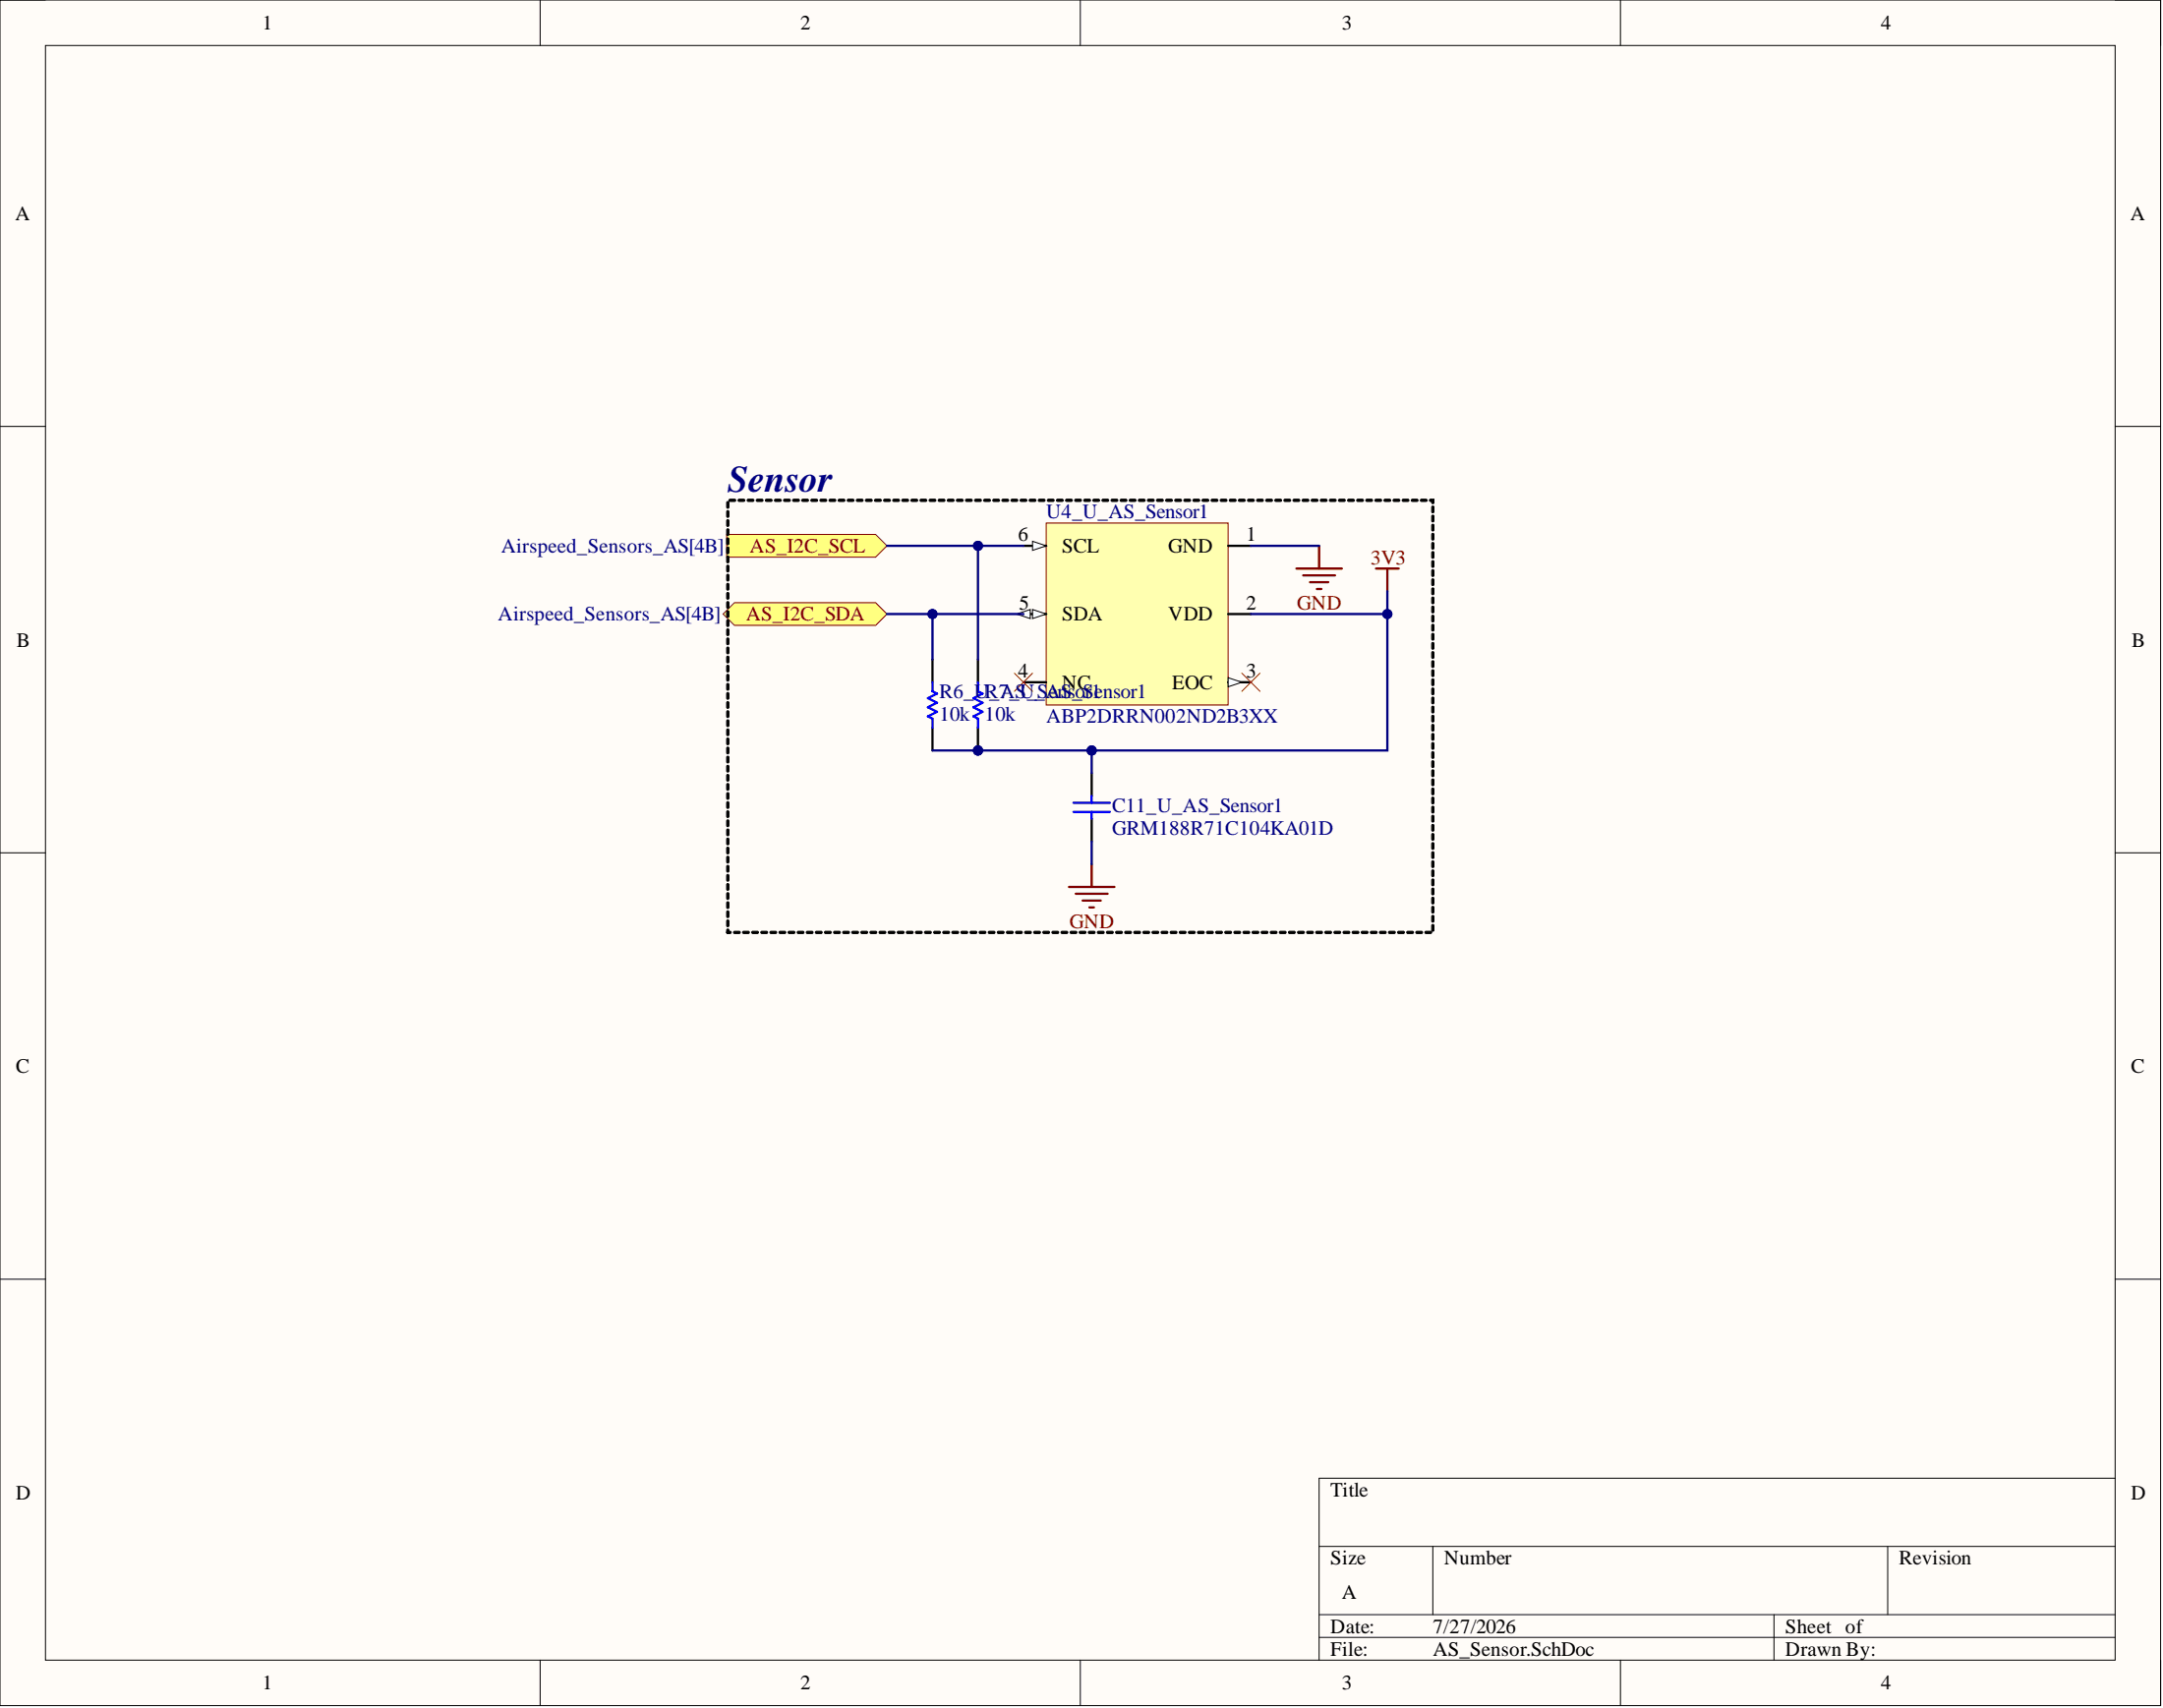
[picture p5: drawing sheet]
<svg xmlns="http://www.w3.org/2000/svg" width="241mm" height="190mm" viewBox="0 0 241 190" stroke-linecap="round" stroke-linejoin="round" font-family="sans-serif">
<path d="M0 0h241v190.2h-241z" fill-rule="evenodd" fill="#fffcf8"/>
<path d="M0 0h241v190.2h-241z" fill="none" stroke="#000" stroke-width=".11"/>
<path d="M5.1 5.1h230.9v180.1h-230.9z" fill-rule="evenodd" fill="#fffcf8"/>
<g fill="none" stroke="#000" stroke-width=".11">
<path d="M0 0h5.1M5.1 5.1h230.9v180.1h-230.9zM60.3 0v5.1M120.5 0v5.1M180.8 0v5.1M236 0h5v5.1M0 47.6h5.1M236 47.6h5M0 95.1h5.1M236 95.1h5M0 142.7h5.1M236 142.7h5"/>
<path d="M147.2 172.5h88.8M159.8 172.5v7.6M210.6 172.5v7.6M236 164.9h-88.8v20.3M60.3 185.2v5M120.5 185.2v5M147.2 180.1h88.8M147.2 182.6h88.8M180.8 185.2v5M197.9 180.1v5.1M241 185.2v5"/>
</g>
<path d="M153.5 63.4h2.5M154.8 63.4v2.5" fill="none" stroke="#800000" stroke-width=".25"/>
<path d="M116.7 58.3h20.3v20.3h-20.3z" fill-rule="evenodd" fill="#ffffb0"/>
<path d="M116.7 58.3h20.3v20.3h-20.3z" fill="none" stroke="#800000" stroke-width=".11"/>
<path d="M137 60.9h2.5M137 68.5h2.5M137 76.1h2.5" fill="none" stroke="#000" stroke-width=".25"/>
<path d="M137 75.6l1.5 .5-1.5 .5z" fill="#f8fcff"/>
<path d="M137 75.6l1.5 .5-1.5 .5z" fill="none" stroke="#000" stroke-width=".11"/>
<path d="M114.2 60.9h2.5" fill="none" stroke="#000" stroke-width=".25"/>
<path d="M115.2 60.4l1.5 .5-1.5 .5z" fill="#f8fcff"/>
<path d="M115.2 60.4l1.5 .5-1.5 .5z" fill="none" stroke="#000" stroke-width=".11"/>
<path d="M114.2 68.5h2.5" fill="none" stroke="#000" stroke-width=".25"/>
<path d="M115.2 68l1.5 .5-1.5 .5z" fill="#f8fcff"/>
<path d="M115.2 68l1.5 .5-1.5 .5z" fill="none" stroke="#000" stroke-width=".11"/>
<path d="M113.4 68.5l1.5-.5v1z" fill="#f8fcff"/>
<path d="M113.4 68.5l1.5-.5v1z" fill="none" stroke="#000" stroke-width=".11"/>
<path d="M114.2 76.1h2.5" fill="none" stroke="#000" stroke-width=".25"/>
<path d="M80.7 68.5l1.2-1.3h15.8l1.3 1.3-1.3 1.3h-15.8z" fill-rule="evenodd" fill="#ffff80"/>
<path d="M80.7 68.5l1.2-1.3h15.8l1.3 1.3-1.3 1.3h-15.8z" fill="none" stroke="#800000" stroke-width=".11"/>
<path d="M81.1 59.6h16.6l1.3 1.3-1.3 1.2h-16.6z" fill-rule="evenodd" fill="#ffff80"/>
<path d="M81.1 59.6h16.6l1.3 1.3-1.3 1.2h-16.6z" fill="none" stroke="#800000" stroke-width=".11"/>
<path d="M113.2 75.1l2 2M115.2 75.1l-2 2M138.5 75.1l2.1 2M140.6 75.1l-2.1 2" fill="none" stroke="#f00" stroke-width=".11"/>
<path d="M104 73.6v2.5M109.1 73.6v2.5M104 81.2v2.5M121.8 86.2v2.6M121.8 91.3v2.6" fill="none" stroke="#000" stroke-width=".25"/>
<path d="M104 76.1v1l.5 .3-1 .5 1 .5-1 .5 1 .5-1 .5 .5 .3v1M109.1 76.1v1l.5 .3-1 .5 1 .5-1 .5 1 .5M119.8 89.5h4M119.8 90.6h4M121.8 88.8v.7M121.8 90.6v.7" fill="none" stroke="#00f" stroke-width=".25"/>
<path d="M144.6 63.4h5.1M145.4 64.2h3.5M146.1 64.9h2.1M146.9 65.7h.5M147.2 60.9v2.5M119.2 98.9h5.1M120 99.7h3.6M121.8 96.4v2.5M120.8 100.4h2M121.5 101.2h.5" fill="none" stroke="#800000" stroke-width=".25"/>
<path d="M81.1 103.7l.1-.1 .1 .1v.3l-.1 .1-.1-.1zM81.1 102.6h.1l.1 .1v.5l-.1 .2-.1-.2zM81.1 101.6h.1l.1 .1v.5l-.1 .1-.1-.1zM81.1 100.6h.1l.1 .1v.5l-.1 .1-.1-.1zM81.1 99.6h.1l.1 .1v.5l-.1 .1-.1-.1zM81.1 98.6l.1-.1 .1 .2v.5l-.1 .1-.1-.1zM81.1 97.6l.1-.1 .1 .2v.5l-.1 .1-.1-.1zM81.1 96.6l.1-.1 .1 .1v.5l-.1 .2-.1-.2zM81.1 95.5h.1l.1 .1v.5l-.1 .2-.1-.2zM81.1 94.5h.1l.1 .1v.5l-.1 .1-.1-.1zM81.1 93.5h.1l.1 .1v.5l-.1 .1-.1-.1zM81.1 92.5h.1l.1 .1v.5l-.1 .1-.1-.1zM81.1 91.5l.1-.1 .1 .2v.5l-.1 .1-.1-.1zM81.1 90.5l.1-.1 .1 .2v.5l-.1 .1-.1-.1zM81.1 89.4h.1l.1 .1v.5l-.1 .2-.1-.2zM81.1 88.4h.1l.1 .1v.5l-.1 .2-.1-.2zM81.1 87.4h.1l.1 .1v.5l-.1 .1-.1-.1zM81.1 86.4h.1l.1 .1v.5l-.1 .1-.1-.1zM81.1 85.4h.1l.1 .1v.5l-.1 .1-.1-.1zM81.1 84.4l.1-.1 .1 .2v.5l-.1 .1-.1-.1zM81.1 83.4l.1-.1 .1 .2v.5l-.1 .1-.1-.1zM81.1 82.3h.1l.1 .1v.5l-.1 .2-.1-.2zM81.1 81.3h.1l.1 .1v.5l-.1 .2-.1-.2zM81.1 80.3h.1l.1 .1v.5l-.1 .1-.1-.1zM81.1 79.3h.1l.1 .1v.5l-.1 .1-.1-.1zM81.1 78.3h.1l.1 .1v.5l-.1 .1-.1-.1zM81.1 77.3l.1-.1 .1 .2v.5l-.1 .1-.1-.1zM81.1 76.3l.1-.1 .1 .1v.6l-.1 .1-.1-.1zM81.1 75.2h.1l.1 .1v.5l-.1 .2-.1-.2zM81.1 74.2h.1l.1 .1v.5l-.1 .2-.1-.2zM81.1 73.2h.1l.1 .1v.5l-.1 .1-.1-.1zM81.1 72.2h.1l.1 .1v.5l-.1 .1-.1-.1zM81.1 71.2l.1-.1 .1 .2v.5l-.1 .1-.1-.1zM81.1 70.2l.1-.1 .1 .2v.5l-.1 .1-.1-.1zM81.1 69.2l.1-.1 .1 .1v.6l-.1 .1-.1-.1zM81.1 68.1h.1l.1 .1v.5l-.1 .2-.1-.2zM81.1 67.1h.1l.1 .1v.5l-.1 .2-.1-.2zM81.1 66.1h.1l.1 .1v.5l-.1 .1-.1-.1zM81.1 65.1h.1l.1 .1v.5l-.1 .1-.1-.1zM81.1 64.1l.1-.1 .1 .2v.5l-.1 .1-.1-.1zM81.1 63.1l.1-.1 .1 .2v.5l-.1 .1-.1-.1zM81.1 62.1l.1-.1 .1 .1v.6l-.1 .1-.1-.1zM81.1 61h.1l.1 .1v.5l-.1 .2-.1-.2zM81.1 60h.1l.1 .1v.5l-.1 .1-.1-.1zM81.1 59h.1l.1 .1v.5l-.1 .1-.1-.1zM81.1 58h.1l.1 .1v.5l-.1 .1-.1-.1zM81.1 57l.1-.1 .1 .2v.5l-.1 .1-.1-.1zM81.1 56l.1-.1 .1 .2v.5l-.1 .1-.1-.1zM81.4 55.7h.6l.1 .1-.1 .1h-.6l-.1-.1zM82.4 55.7h.6l.1 .1-.1 .1h-.5l-.2-.1zM83.4 55.7h.6l.1 .1-.1 .1h-.5l-.2-.1zM84.4 55.7h.6l.1 .1-.1 .1h-.5l-.1-.1zM85.4 55.7h.6l.1 .1-.1 .1h-.5l-.1-.1zM86.4 55.7h.6l.2 .1-.2 .1h-.5l-.1-.1zM87.4 55.7h.6l.2 .1-.2 .1h-.5l-.1-.1zM88.5 55.7h.6l.1 .1-.1 .1h-.6l-.1-.1zM89.5 55.7h.6l.1 .1-.1 .1h-.5l-.2-.1zM90.5 55.7h.6l.1 .1-.1 .1h-.5l-.1-.1zM91.5 55.7h.6l.1 .1-.1 .1h-.5l-.1-.1zM92.5 55.7h.6l.1 .1-.1 .1h-.5l-.1-.1zM93.5 55.7h.6l.2 .1-.2 .1h-.5l-.1-.1zM94.5 55.7h.6l.2 .1-.2 .1h-.5l-.1-.1zM95.6 55.7h.6l.1 .1-.1 .1h-.5l-.2-.1zM96.6 55.7h.6l.1 .1-.1 .1h-.5l-.2-.1zM97.6 55.7h.6l.1 .1-.1 .1h-.5l-.1-.1zM98.6 55.7h.6l.1 .1-.1 .1h-.5l-.1-.1zM99.6 55.7h.6l.1 .1-.1 .1h-.5l-.1-.1zM100.6 55.7h.6l.2 .1-.2 .1h-.5l-.1-.1zM101.7 55.7h.5l.2 .1-.2 .1h-.5l-.1-.1zM102.7 55.7h.6l.1 .1-.1 .1h-.5l-.2-.1zM103.7 55.7h.6l.1 .1-.1 .1h-.5l-.2-.1zM104.7 55.7h.6l.1 .1-.1 .1h-.5l-.1-.1zM105.7 55.7h.6l.1 .1-.1 .1h-.5l-.1-.1zM106.7 55.7h.6l.2 .1-.2 .1h-.5l-.1-.1zM107.7 55.7h.6l.2 .1-.2 .1h-.5l-.1-.1zM108.8 55.7h.6l.1 .1-.1 .1h-.6l-.1-.1zM109.8 55.7h.6l.1 .1-.1 .1h-.5l-.2-.1zM110.8 55.7h.6l.1 .1-.1 .1h-.5l-.2-.1zM111.8 55.7h.6l.1 .1-.1 .1h-.5l-.1-.1zM112.8 55.7h.6l.1 .1-.1 .1h-.5l-.1-.1zM113.8 55.7h.6l.2 .1-.2 .1h-.5l-.1-.1zM114.8 55.7h.6l.2 .1-.2 .1h-.5l-.1-.1zM115.9 55.7h.6l.1 .1-.1 .1h-.5l-.2-.1zM116.9 55.7h.6l.1 .1-.1 .1h-.5l-.2-.1zM117.9 55.7h.6l.1 .1-.1 .1h-.5l-.1-.1zM118.9 55.7h.6l.1 .1-.1 .1h-.5l-.1-.1zM119.9 55.7h.6l.1 .1-.1 .1h-.5l-.1-.1zM120.9 55.7h.6l.2 .1-.2 .1h-.5l-.1-.1zM122 55.7h.5l.2 .1-.2 .1h-.5l-.1-.1zM123 55.7h.6l.1 .1-.1 .1h-.5l-.2-.1zM124 55.7h.6l.1 .1-.1 .1h-.5l-.2-.1zM125 55.7h.6l.1 .1-.1 .1h-.5l-.1-.1zM126 55.7h.6l.1 .1-.1 .1h-.5l-.1-.1zM127 55.7h.6l.1 .1-.1 .1h-.5l-.1-.1zM128 55.7h.6l.2 .1-.2 .1h-.5l-.1-.1zM129.1 55.7h.6l.1 .1-.1 .1h-.6l-.1-.1zM130.1 55.7h.6l.1 .1-.1 .1h-.5l-.2-.1zM131.1 55.7h.6l.1 .1-.1 .1h-.5l-.2-.1zM132.1 55.7h.6l.1 .1-.1 .1h-.5l-.1-.1zM133.1 55.7h.6l.1 .1-.1 .1h-.5l-.1-.1zM134.1 55.7h.6l.2 .1-.2 .1h-.5l-.1-.1zM135.1 55.7h.6l.2 .1-.2 .1h-.5l-.1-.1zM136.2 55.7h.6l.1 .1-.1 .1h-.6l-.1-.1zM137.2 55.7h.6l.1 .1-.1 .1h-.5l-.2-.1zM138.2 55.7h.6l.1 .1-.1 .1h-.5l-.1-.1zM139.2 55.7h.6l.1 .1-.1 .1h-.5l-.1-.1zM140.2 55.7h.6l.1 .1-.1 .1h-.5l-.1-.1zM141.2 55.7h.6l.2 .1-.2 .1h-.5l-.1-.1zM142.2 55.7h.6l.2 .1-.2 .1h-.5l-.1-.1zM143.3 55.7h.6l.1 .1-.1 .1h-.5l-.2-.1zM144.3 55.7h.6l.1 .1-.1 .1h-.5l-.2-.1zM145.3 55.7h.6l.1 .1-.1 .1h-.5l-.1-.1zM146.3 55.7h.6l.1 .1-.1 .1h-.5l-.1-.1zM147.3 55.7h.6l.1 .1-.1 .1h-.5l-.1-.1zM148.3 55.7h.6l.2 .1-.2 .1h-.5l-.1-.1zM149.4 55.7h.5l.2 .1-.2 .1h-.5l-.1-.1zM150.4 55.7h.6l.1 .1-.1 .1h-.5l-.2-.1zM151.4 55.7h.6l.1 .1-.1 .1h-.5l-.2-.1zM152.4 55.7h.6l.1 .1-.1 .1h-.5l-.1-.1zM153.4 55.7h.6l.1 .1-.1 .1h-.5l-.1-.1zM154.4 55.7h.6l.2 .1-.2 .1h-.5l-.1-.1zM155.4 55.7h.6l.2 .1-.2 .1h-.5l-.1-.1zM156.5 55.7h.6l.1 .1-.1 .1h-.6l-.1-.1zM157.5 55.7h.6l.1 .1-.1 .1h-.5l-.2-.1zM158.5 55.7h.6l.1 .1-.1 .1h-.5l-.2-.1zM159.5 55.7h.5l-.1 .4h-.1l-.1-.3 .1 .1h-.3zM159.8 56.5v-.1l.2 .2v.5l-.2 .1-.1-.1zM159.8 57.5l.2 .1v.5l-.2 .1-.1-.1zM159.8 58.5l.2 .1v.5l-.2 .1-.1-.1zM159.8 59.5l.2 .1v.5l-.2 .1-.1-.1zM159.8 60.5l.2 .1v.5l-.2 .2-.1-.2zM159.8 61.5l.2 .1v.5l-.2 .2-.1-.2zM159.8 62.6v-.1l.2 .2v.5l-.2 .1-.1-.1zM159.8 63.6v-.1l.2 .2v.5l-.2 .1-.1-.1zM159.8 64.6l.2 .1v.5l-.2 .1-.1-.1zM159.8 65.6l.2 .1v.5l-.2 .1-.1-.1zM159.8 66.6l.2 .1v.5l-.2 .1-.1-.1zM159.8 67.6l.2 .1v.5l-.2 .2-.1-.2zM159.8 68.7v-.1l.2 .1v.5l-.2 .2-.1-.2zM159.8 69.7v-.1l.2 .2v.5l-.2 .1-.1-.1zM159.8 70.7v-.1l.2 .2v.5l-.2 .1-.1-.1zM159.8 71.7l.2 .1v.5l-.2 .1-.1-.1zM159.8 72.7l.2 .1v.5l-.2 .1-.1-.1zM159.8 73.7l.2 .1v.5l-.2 .1-.1-.1zM159.8 74.7l.2 .1v.5l-.2 .2-.1-.2zM159.8 75.8v-.1l.2 .1v.5l-.2 .2-.1-.2zM159.8 76.8v-.1l.2 .2v.5l-.2 .1-.1-.1zM159.8 77.8v-.1l.2 .2v.5l-.2 .1-.1-.1zM159.8 78.8l.2 .1v.5l-.2 .1-.1-.1zM159.8 79.8l.2 .1v.5l-.2 .1-.1-.1zM159.8 80.8l.2 .1v.5l-.2 .1-.1-.1zM159.8 81.8l.2 .1v.5l-.2 .2-.1-.2zM159.8 82.9v-.1l.2 .1v.6l-.2 .1-.1-.1zM159.8 83.9v-.1l.2 .2v.5l-.2 .1-.1-.1zM159.8 84.9v-.1l.2 .2v.5l-.2 .1-.1-.1zM159.8 85.9l.2 .1v.5l-.2 .1-.1-.1zM159.8 86.9l.2 .1v.5l-.2 .1-.1-.1zM159.8 87.9l.2 .1v.5l-.2 .2-.1-.2zM159.8 88.9l.2 .1v.5l-.2 .2-.1-.2zM159.8 90v-.1l.2 .1v.6l-.2 .1-.1-.1zM159.8 91v-.1l.2 .2v.5l-.2 .1-.1-.1zM159.8 92v-.1l.2 .2v.5l-.2 .1-.1-.1zM159.8 93l.2 .1v.5l-.2 .1-.1-.1zM159.8 94l.2 .1v.5l-.2 .1-.1-.1zM159.8 95l.2 .1v.5l-.2 .2-.1-.2zM159.8 96l.2 .1v.5l-.2 .2-.1-.2zM159.8 97.1v-.1l.2 .1v.6l-.2 .1-.1-.1zM159.8 98.1v-.1l.2 .2v.5l-.2 .1-.1-.1zM159.8 99.1l.2 .1v.5l-.2 .1-.1-.1zM159.8 100.1l.2 .1v.5l-.2 .1-.1-.1zM159.8 101.1l.2 .1v.5l-.2 .1-.1-.1zM159.8 102.1l.2 .1v.5l-.2 .2-.1-.2zM159.8 103.1l.2 .1v.5l-.2 .2-.1-.2zM159 103.9h.6l.1 .1-.1 .1h-.5l-.1-.1zM158 103.9h.6l.1 .1-.1 .1h-.5l-.2-.1zM157 103.9h.6l.1 .1-.1 .1h-.5l-.2-.1zM155.9 103.9h.6l.2 .1-.2 .1h-.5l-.1-.1zM154.9 103.9h.6l.2 .1-.2 .1h-.5l-.1-.1zM153.9 103.9h.6l.1 .1-.1 .1h-.5l-.1-.1zM152.9 103.9h.6l.1 .1-.1 .1h-.5l-.1-.1zM151.9 103.9h.6l.1 .1-.1 .1h-.5l-.1-.1zM150.9 103.9h.6l.1 .1-.1 .1h-.5l-.2-.1zM149.9 103.9h.6l.1 .1-.1 .1h-.6l-.1-.1zM148.8 103.9h.6l.2 .1-.2 .1h-.5l-.1-.1zM147.8 103.9h.6l.2 .1-.2 .1h-.5l-.1-.1zM146.8 103.9h.6l.1 .1-.1 .1h-.5l-.1-.1zM145.8 103.9h.6l.1 .1-.1 .1h-.5l-.1-.1zM144.8 103.9h.6l.1 .1-.1 .1h-.5l-.2-.1zM143.8 103.9h.6l.1 .1-.1 .1h-.5l-.2-.1zM142.8 103.9h.6l.1 .1-.1 .1h-.6l-.1-.1zM141.7 103.9h.6l.2 .1-.2 .1h-.5l-.1-.1zM140.7 103.9h.6l.1 .1-.1 .1h-.5l-.1-.1zM139.7 103.9h.6l.1 .1-.1 .1h-.5l-.1-.1zM138.7 103.9h.6l.1 .1-.1 .1h-.5l-.1-.1zM137.7 103.9h.6l.1 .1-.1 .1h-.5l-.2-.1zM136.7 103.9h.6l.1 .1-.1 .1h-.5l-.2-.1zM135.7 103.9h.5l.2 .1-.2 .1h-.5l-.1-.1zM134.6 103.9h.6l.2 .1-.2 .1h-.5l-.1-.1zM133.6 103.9h.6l.1 .1-.1 .1h-.5l-.1-.1zM132.6 103.9h.6l.1 .1-.1 .1h-.5l-.1-.1zM131.6 103.9h.6l.1 .1-.1 .1h-.5l-.1-.1zM130.6 103.9h.6l.1 .1-.1 .1h-.5l-.2-.1zM129.6 103.9h.6l.1 .1-.1 .1h-.5l-.2-.1zM128.5 103.9h.6l.2 .1-.2 .1h-.5l-.1-.1zM127.5 103.9h.6l.2 .1-.2 .1h-.5l-.1-.1zM126.5 103.9h.6l.1 .1-.1 .1h-.5l-.1-.1zM125.5 103.9h.6l.1 .1-.1 .1h-.5l-.1-.1zM124.5 103.9h.6l.1 .1-.1 .1h-.5l-.1-.1zM123.5 103.9h.6l.1 .1-.1 .1h-.5l-.2-.1zM122.5 103.9h.6l.1 .1-.1 .1h-.6l-.1-.1zM121.4 103.9h.6l.2 .1-.2 .1h-.5l-.1-.1zM120.4 103.9h.6l.2 .1-.2 .1h-.5l-.1-.1zM119.4 103.9h.6l.1 .1-.1 .1h-.5l-.1-.1zM118.4 103.9h.6l.1 .1-.1 .1h-.5l-.1-.1zM117.4 103.9h.6l.1 .1-.1 .1h-.5l-.2-.1zM116.4 103.9h.6l.1 .1-.1 .1h-.5l-.2-.1zM115.4 103.9h.6l.1 .1-.1 .1h-.6l-.1-.1zM114.3 103.9h.6l.2 .1-.2 .1h-.5l-.1-.1zM113.3 103.9h.6l.1 .1-.1 .1h-.5l-.1-.1zM112.3 103.9h.6l.1 .1-.1 .1h-.5l-.1-.1zM111.3 103.9h.6l.1 .1-.1 .1h-.5l-.1-.1zM110.3 103.9h.6l.1 .1-.1 .1h-.5l-.2-.1zM109.3 103.9h.6l.1 .1-.1 .1h-.5l-.2-.1zM108.2 103.9h.6l.2 .1-.2 .1h-.5l-.1-.1zM107.2 103.9h.6l.2 .1-.2 .1h-.5l-.1-.1zM106.2 103.9h.6l.1 .1-.1 .1h-.5l-.1-.1zM105.2 103.9h.6l.1 .1-.1 .1h-.5l-.1-.1zM104.2 103.9h.6l.1 .1-.1 .1h-.5l-.1-.1zM103.2 103.9h.6l.1 .1-.1 .1h-.5l-.2-.1zM102.2 103.9h.6l.1 .1-.1 .1h-.6l-.1-.1zM101.1 103.9h.6l.2 .1-.2 .1h-.5l-.1-.1zM100.1 103.9h.6l.2 .1-.2 .1h-.5l-.1-.1zM99.1 103.9h.6l.1 .1-.1 .1h-.5l-.1-.1zM98.1 103.9h.6l.1 .1-.1 .1h-.5l-.1-.1zM97.1 103.9h.6l.1 .1-.1 .1h-.5l-.2-.1zM96.1 103.9h.6l.1 .1-.1 .1h-.5l-.2-.1zM95.1 103.9h.6l.1 .1-.1 .1h-.6l-.1-.1zM94 103.9h.6l.2 .1-.2 .1h-.5l-.1-.1zM93 103.9h.6l.1 .1-.1 .1h-.5l-.1-.1zM92 103.9h.6l.1 .1-.1 .1h-.5l-.1-.1zM91 103.9h.6l.1 .1-.1 .1h-.5l-.1-.1zM90 103.9h.6l.1 .1-.1 .1h-.5l-.2-.1zM89 103.9h.6l.1 .1-.1 .1h-.5l-.2-.1zM88 103.9h.5l.2 .1-.2 .1h-.5l-.1-.1zM86.9 103.9h.6l.2 .1-.2 .1h-.5l-.1-.1zM85.9 103.9h.6l.1 .1-.1 .1h-.5l-.1-.1zM84.9 103.9h.6l.1 .1-.1 .1h-.5l-.1-.1zM83.9 103.9h.6l.1 .1-.1 .1h-.5l-.1-.1zM82.9 103.9h.6l.1 .1-.1 .1h-.5l-.2-.1zM81.9 103.9h.6l.1 .1-.1 .1h-.5l-.2-.1zM81.1 103.9h.3l.2 .1-.2 .1h-.2l-.1-.1z" fill="#000" stroke="#000" stroke-width=".11"/>
<path d="M99 68.5h15.2" fill="none" stroke="#000080" stroke-width=".25"/>
<circle cx="104" cy="68.5" r=".51" fill="#000080"/>
<circle cx="104" cy="68.5" r=".51" fill="none" stroke="#000080" stroke-width=".11"/>
<path d="M99 60.9h15.2" fill="none" stroke="#000080" stroke-width=".25"/>
<circle cx="109.1" cy="60.9" r=".51" fill="#000080"/>
<circle cx="109.1" cy="60.9" r=".51" fill="none" stroke="#000080" stroke-width=".11"/>
<path d="M139.5 60.9h7.7M154.8 65.9v2.6h-15.3" fill="none" stroke="#000080" stroke-width=".25"/>
<circle cx="154.8" cy="68.5" r=".51" fill="#000080"/>
<circle cx="154.8" cy="68.5" r=".51" fill="none" stroke="#000080" stroke-width=".11"/>
<path d="M154.8 68.5v15.2h-33" fill="none" stroke="#000080" stroke-width=".25"/>
<circle cx="154.8" cy="68.5" r=".51" fill="#000080"/>
<circle cx="154.8" cy="68.5" r=".51" fill="none" stroke="#000080" stroke-width=".11"/>
<circle cx="121.8" cy="83.7" r=".51" fill="#000080"/>
<circle cx="121.8" cy="83.7" r=".51" fill="none" stroke="#000080" stroke-width=".11"/>
<path d="M109.1 83.7h12.7" fill="none" stroke="#000080" stroke-width=".25"/>
<circle cx="121.8" cy="83.7" r=".51" fill="#000080"/>
<circle cx="121.8" cy="83.7" r=".51" fill="none" stroke="#000080" stroke-width=".11"/>
<path d="M109.1 60.9v12.7M104 83.7h5.1" fill="none" stroke="#000080" stroke-width=".25"/>
<circle cx="109.1" cy="60.9" r=".51" fill="#000080"/>
<circle cx="109.1" cy="60.9" r=".51" fill="none" stroke="#000080" stroke-width=".11"/>
<path d="M104 68.5v5.1" fill="none" stroke="#000080" stroke-width=".25"/>
<circle cx="104" cy="68.5" r=".51" fill="#000080"/>
<circle cx="104" cy="68.5" r=".51" fill="none" stroke="#000080" stroke-width=".11"/>
<path d="M121.8 83.7v2.5M121.8 93.9v2.5" fill="none" stroke="#000080" stroke-width=".25"/>
<circle cx="121.8" cy="83.7" r=".51" fill="#000080"/>
<circle cx="121.8" cy="83.7" r=".51" fill="none" stroke="#000080" stroke-width=".11"/>
<text font-size="4.1" fill="#000080" x="81.2" y="54.9">Sensor</text>
<text font-size="3.9" fill="#000080" x="108.7" y="83.1">PIR70U0AS0Sensor601</text>
<g font-size="2.3">
<text x="29.3" y="3.3">1</text>
<text x="89.3" y="3.3">2</text>
<text x="149.7" y="3.3">3</text>
<text x="209.8" y="3.3">4</text>
<text x="1.7" y="24.5">A</text>
<text x="237.7" y="24.5">A</text>
<text x="113.6" y="60.4">6</text>
<text x="118.5" y="61.6">SCL</text>
<text x="130.3" y="61.6">GND</text>
<text x="139" y="60.4">1</text>
<text x="113.7" y="68">5</text>
<text x="118.5" y="69.2">SDA</text>
<text x="130.3" y="69.2">VDD</text>
<text x="139" y="68">2</text>
<text x="1.9" y="72.1">B</text>
<text x="113.6" y="75.6">4</text>
<text x="118.5" y="76.9">NC</text>
<text x="130.8" y="76.9">EOC</text>
<text x="139" y="75.6">3</text>
<text x="237.8" y="72.1">B</text>
<text x="1.8" y="119.6">C</text>
<text x="237.7" y="119.6">C</text>
<text x="1.8" y="167.2">D</text>
<text x="148.4" y="166.9">Title</text>
<text x="237.7" y="167.2">D</text>
<text x="148.4" y="174.5">Size</text>
<text x="149.7" y="178.3">A</text>
<text x="161.1" y="174.5">Number</text>
<text x="211.9" y="174.5">Revision</text>
<text x="148.4" y="182.1">Date:</text>
<text x="148.4" y="184.7">File:</text>
<text x="159.8" y="182.1">7/27/2026</text>
<text x="159.8" y="184.7">AS_Sensor.SchDoc</text>
<text x="199.2" y="182.1">Sheet of</text>
<text x="199.2" y="184.7">Drawn By:</text>
<text x="29.3" y="188.5">1</text>
<text x="89.3" y="188.5">2</text>
<text x="149.7" y="188.5">3</text>
<text x="209.8" y="188.5">4</text>
</g>
<g font-size="2.3" fill="#000080">
<text x="116.7" y="57.8">U4_U_AS_Sensor1</text>
<text x="55.9" y="61.6">Airspeed_Sensors_AS[4B]</text>
<text x="55.6" y="69.2">Airspeed_Sensors_AS[4B]</text>
<text x="104.8" y="77.9">R6_UR7_U_AS_Sensor1</text>
<text x="110.4" y="77.9">_AS_Sensor1</text>
<text x="104.8" y="80.4">10k</text>
<text x="109.9" y="80.4">10k</text>
<text x="116.7" y="80.7">ABP2DRRN002ND2B3XX</text>
<text x="124.1" y="90.6">C11_U_AS_Sensor1</text>
<text x="124.1" y="93.1">GRM188R71C104KA01D</text>
</g>
<g font-size="2.3" fill="#800000">
<text x="83.6" y="61.6">AS_I2C_SCL</text>
<text x="152.9" y="62.9">3V3</text>
<text x="83.2" y="69.2">AS_I2C_SDA</text>
<text x="144.7" y="68">GND</text>
<text x="119.3" y="103.5">GND</text>
</g>
</svg>
